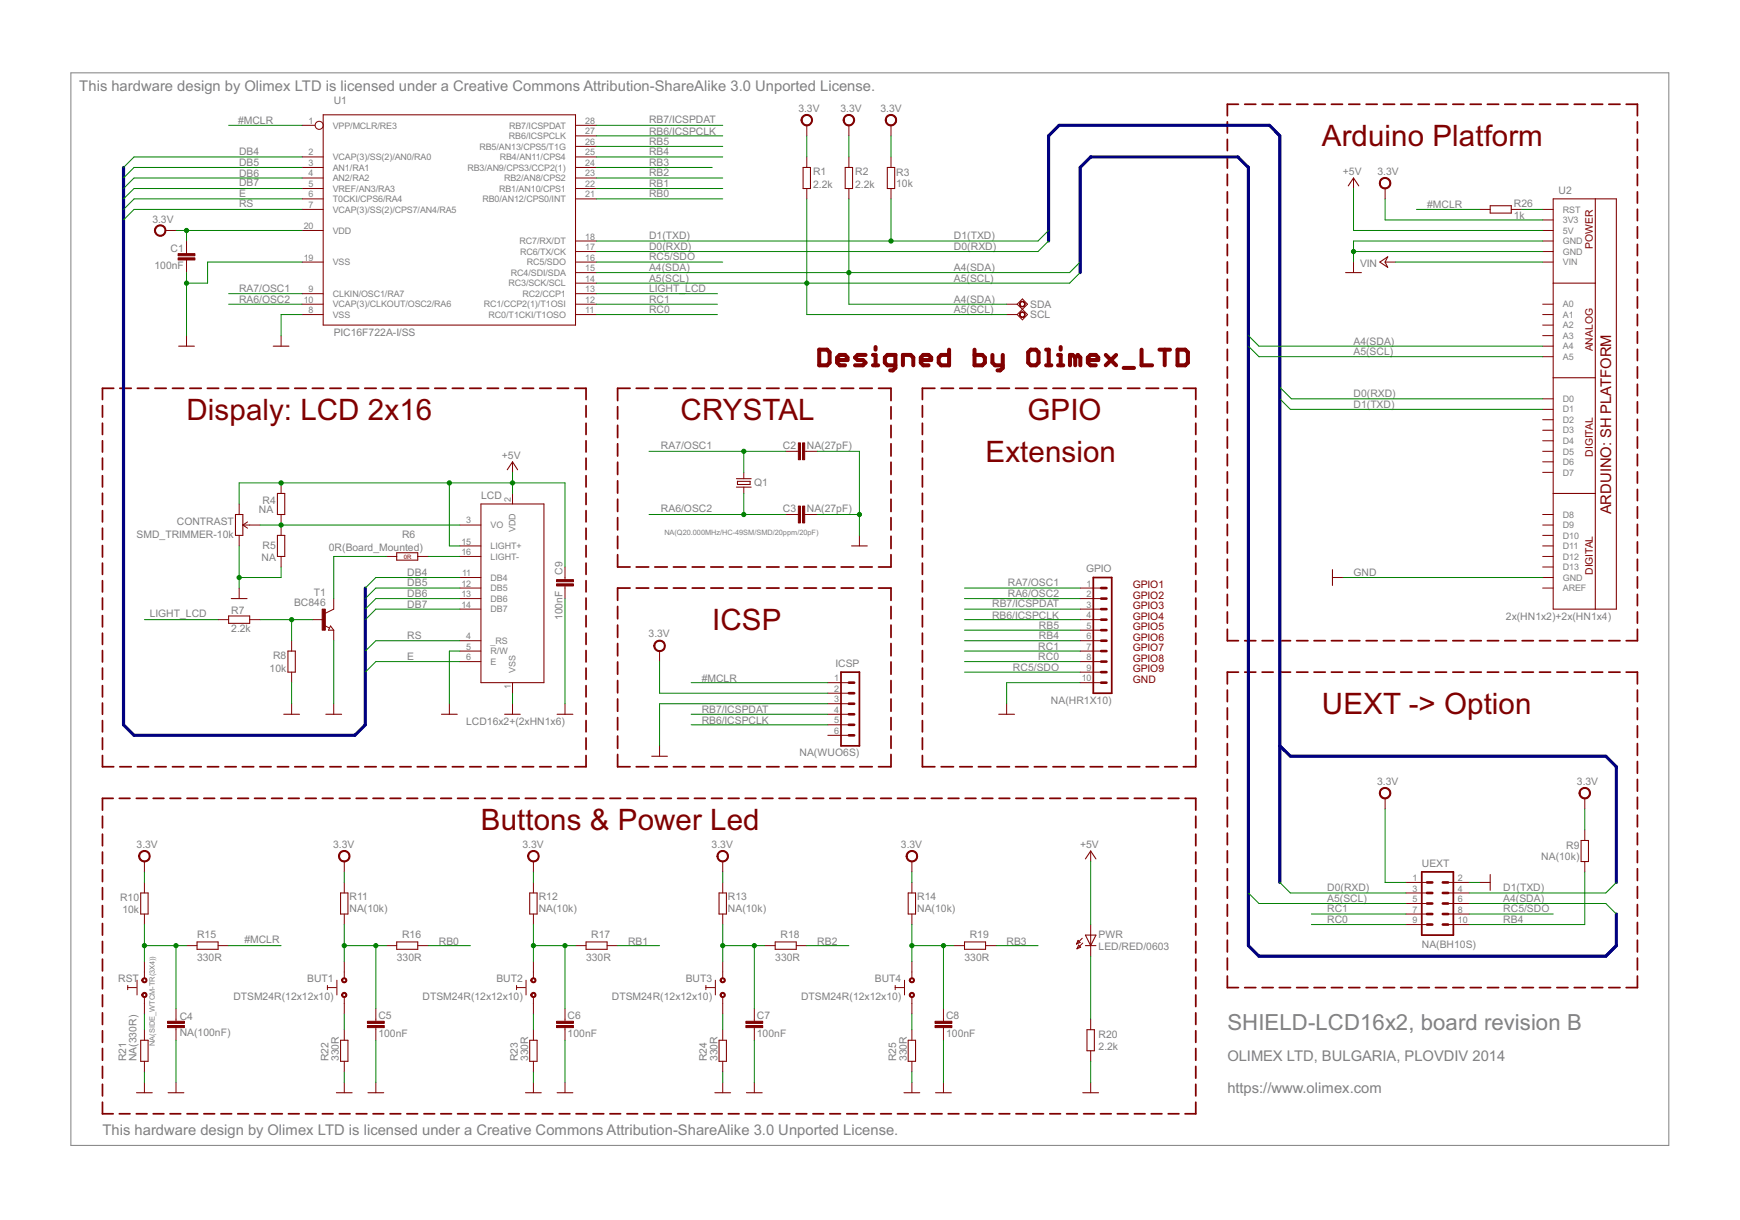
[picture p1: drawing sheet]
<svg xmlns="http://www.w3.org/2000/svg" width="210mm" height="147mm" viewBox="0 0 210 147" stroke-linecap="round" stroke-linejoin="round" font-family="sans-serif">
<path d="M8.6 8.8h192.7v129.3h-192.7z" fill="none" stroke="#808080" stroke-width=".12"/>
<g fill="none" stroke="#800000" stroke-width=".21">
<path d="M148.1 14.7v1.3M148.1 16.8v1.4M148.1 18.9v1.4M149.4 12.6h-1.3v1.3M150.2 12.6h1.3M152.3 12.6h1.3M154.3 12.6h1.4M156.4 12.6h1.4M158.5 12.6h1.4M160.6 12.6h1.3M162.7 12.6h1.3M164.8 12.6h1.3"/>
<path d="M166.9 12.6h1.3M169 12.6h1.3M171.1 12.6h1.3M173.2 12.6h1.3M175.3 12.6h1.3M177.4 12.6h1.3M179.4 12.6h1.4M181.5 12.6h1.4M183.6 12.6h1.4M185.7 12.6h1.3M187.8 12.6h1.3M189.9 12.6h1.3"/>
<path d="M192 12.6h1.3M194.1 12.6h1.3M196.2 12.6h1.3v1.3M197.5 14.7v1.3M197.5 16.8v1.4M197.5 18.9v1.4M148.1 21v1.4M148.1 23.1v1.4M148.1 25.2v1.4M148.1 27.3v1.4M148.1 29.5v1.3M148.1 31.6v1.3"/>
<path d="M148.1 33.7v1.4M148.1 35.8v1.3M148.1 37.9v1.4M197.5 21v1.4M197.5 23.1v1.4M197.5 25.2v1.4M197.5 27.3v1.4M197.5 29.5v1.3M197.5 31.6v1.3M197.5 33.7v1.4M197.5 35.8v1.3M197.5 37.9v1.4"/>
<path d="M12.4 48.9v1.4M12.4 51v1.4M12.4 53.1v1.4M12.4 55.2v1.4M12.4 57.4v1.3M12.4 59.5v1.3M13.7 46.8h-1.3v1.4M14.5 46.8h1.3M16.6 46.8h1.3M18.7 46.8h1.3M20.8 46.8h1.4M22.9 46.8h1.4"/>
<path d="M25 46.8h1.4M27.1 46.8h1.4M29.2 46.8h1.4M31.3 46.8h1.4M33.5 46.8h1.3M35.6 46.8h1.3M37.7 46.8h1.3M39.8 46.8h1.3M41.9 46.8h1.4M44 46.8h1.4M46.1 46.8h1.4M48.2 46.8h1.4"/>
<path d="M50.3 46.8h1.4M52.5 46.8h1.3M54.6 46.8h1.3M56.7 46.8h1.3M58.8 46.8h1.3M60.9 46.8h1.4M63 46.8h1.4M65.1 46.8h1.4M67.2 46.8h1.4M69.3 46.8h1.4v1.4M70.7 48.9v1.4M70.7 51v1.4"/>
<path d="M70.7 53.1v1.4M70.7 55.2v1.4M70.7 57.4v1.3M70.7 59.5v1.3M74.5 49v1.5M74.5 51.3v1.5M74.5 53.5v1.5M74.5 55.7v1.5M74.5 58v1.5M76 46.8h-1.5v1.5M76.8 46.8h1.5M79 46.8h1.5"/>
<path d="M81.2 46.8h1.5M83.5 46.8h1.5M85.7 46.8h1.5M88 46.8h1.5M90.2 46.8h1.5M92.5 46.8h1.5M94.7 46.8h1.5M97 46.8h1.5M99.2 46.8h1.5M101.5 46.8h1.5M103.7 46.8h1.5M106 46.8h1.5v1.5"/>
<path d="M107.5 49v1.5M107.5 51.3v1.5M107.5 53.5v1.5M107.5 55.7v1.5M107.5 58v1.5M111.3 48.9v1.4M111.3 51v1.4M111.3 53.1v1.4M111.3 55.2v1.4M111.3 57.4v1.3M111.3 59.5v1.3M112.8 46.8h-1.5v1.4"/>
<path d="M113.5 46.8h1.5M115.8 46.8h1.5M118 46.8h1.5M120.3 46.8h1.5M122.5 46.8h1.5M124.8 46.8h1.5M127 46.8h1.5M129.3 46.8h1.5M131.5 46.8h1.5M133.8 46.8h1.5M136 46.8h1.5M138.3 46.8h1.5"/>
<path d="M140.5 46.8h1.5M142.7 46.8h1.6v1.4M144.3 48.9v1.4M144.3 51v1.4M144.3 53.1v1.4M144.3 55.2v1.4M144.3 57.4v1.3M144.3 59.5v1.3M148.1 40v1.4M148.1 42.1v1.4M148.1 44.2v1.4M148.1 46.3v1.4"/>
<path d="M148.1 48.5v1.3M148.1 50.6v1.3M148.1 52.7v1.3M148.1 54.8v1.4M148.1 56.9v1.4M148.1 59v1.4M197.5 40v1.4M197.5 42.1v1.4M197.5 44.2v1.4M197.5 46.3v1.4M197.5 48.5v1.3M197.5 50.6v1.3"/>
<path d="M197.5 52.7v1.3M197.5 54.8v1.4M197.5 56.9v1.4M197.5 59v1.4M12.4 61.6v1.3M12.4 63.7v1.3M12.4 65.8v1.4M12.4 67.9v1.4M12.4 70v1.4M12.4 72.1v1.4M12.4 74.2v1.4M12.4 76.3v1.4"/>
<path d="M12.4 78.4v1.4M70.7 61.6v1.3M70.7 63.7v1.3M70.7 65.8v1.4M70.7 67.9v1.4M70.7 70v1.4M70.7 72.1v1.4M70.7 74.2v1.4M70.7 76.3v1.4M70.7 78.4v1.4M74.5 60.2v1.5M74.5 62.4v1.5"/>
<path d="M74.5 64.7v1.4M74.5 66.9v1.5h1.5M74.5 73.1v1.5M74.5 75.4v1.5M74.5 77.6v1.5M74.5 79.8v1.5M76 70.9h-1.5v1.5M76.8 70.9h1.5M76.8 68.4h1.5M79 70.9h1.5M79 68.4h1.5M81.2 70.9h1.5"/>
<path d="M81.2 68.4h1.5M83.5 70.9h1.5M83.5 68.4h1.5M85.7 70.9h1.5M85.7 68.4h1.5M88 70.9h1.5M88 68.4h1.5M90.2 70.9h1.5M90.2 68.4h1.5M92.5 70.9h1.5M92.5 68.4h1.5M94.7 70.9h1.5"/>
<path d="M94.7 68.4h1.5M97 70.9h1.5M97 68.4h1.5M99.2 70.9h1.5M99.2 68.4h1.5M101.5 70.9h1.5M101.5 68.4h1.5M103.7 70.9h1.5M103.7 68.4h1.5M106 70.9h1.5v1.5M107.5 60.2v1.5M107.5 62.4v1.5"/>
<path d="M107.5 64.7v1.4M107.5 66.9v1.5h-1.5M107.5 73.1v1.5M107.5 75.4v1.5M107.5 77.6v1.5M107.5 79.8v1.5M111.3 61.6v1.3M111.3 63.7v1.3M111.3 65.8v1.4M111.3 67.9v1.4M111.3 70v1.4M111.3 72.1v1.4"/>
<path d="M111.3 74.2v1.4M111.3 76.3v1.4M111.3 78.4v1.4M131.9 69.6h2.2v14h-2.2zM144.3 61.6v1.3M144.3 63.7v1.3M144.3 65.8v1.4M144.3 67.9v1.4M144.3 70v1.4M144.3 72.1v1.4M144.3 74.2v1.4M144.3 76.3v1.4"/>
<path d="M144.3 78.4v1.4M148.1 61.1v1.4M148.1 63.2v1.4M148.1 65.3v1.4M148.1 67.4v1.4M148.1 69.6v1.3M148.1 71.7v1.3M148.1 73.8v1.3M148.1 75.9v1.4h1.3M150.2 77.3h1.3M152.3 77.3h1.3M154.3 77.3h1.4"/>
<path d="M156.4 77.3h1.4M158.5 77.3h1.4M160.6 77.3h1.3M162.7 77.3h1.3M164.8 77.3h1.3M166.9 77.3h1.3M169 77.3h1.3M171.1 77.3h1.3M173.2 77.3h1.3M175.3 77.3h1.3M177.4 77.3h1.3M179.4 77.3h1.4"/>
<path d="M181.5 77.3h1.4M183.6 77.3h1.4M185.7 77.3h1.3M187.8 77.3h1.3M189.9 77.3h1.3M192 77.3h1.3M194.1 77.3h1.3M197.5 61.1v1.4M197.5 63.2v1.4M197.5 65.3v1.4M197.5 67.4v1.4M197.5 69.6v1.3"/>
<path d="M197.5 71.7v1.3M197.5 73.8v1.3M197.5 75.9v1.4h-1.3M12.4 91.1v1.4h1.3M12.4 80.6v1.3M12.4 82.7v1.3M12.4 84.8v1.3M12.4 86.9v1.3M12.4 89v1.4M12.4 98.4v1.4M13.7 96.3h-1.3v1.4M14.4 96.3h1.3"/>
<path d="M14.5 92.5h1.3M16.4 96.3h1.3M16.6 92.5h1.3M18.5 96.3h1.3M18.7 92.5h1.3M20.5 96.3h1.3M20.8 92.5h1.4M22.6 96.3h1.3M22.9 92.5h1.4M24.6 96.3h1.3M25 92.5h1.4M26.6 96.3h1.3"/>
<path d="M27.1 92.5h1.4M28.7 96.3h1.3M29.2 92.5h1.4M30.7 96.3h1.3M31.3 92.5h1.4M32.8 96.3h1.3M33.5 92.5h1.3M34.8 96.3h1.3M35.6 92.5h1.3M36.9 96.3h1.2M37.7 92.5h1.3M38.9 96.3h1.3"/>
<path d="M39.8 92.5h1.3M40.9 96.3h1.3M41.9 92.5h1.4M43 96.3h1.3M44 92.5h1.4M45 96.3h1.3M46.1 92.5h1.4M47.1 96.3h1.2M48.2 92.5h1.4M49.1 96.3h1.3M50.3 92.5h1.4M51.1 96.3h1.3"/>
<path d="M52.5 92.5h1.3M53.2 96.3h1.3M54.6 92.5h1.3M55.2 96.3h1.3M56.7 92.5h1.3M57.3 96.3h1.2M58.8 92.5h1.3M59.3 96.3h1.3M60.9 92.5h1.4M61.3 96.3h1.3M63 92.5h1.4M63.4 96.3h1.3"/>
<path d="M65.1 92.5h1.4M65.4 96.3h1.3M67.2 92.5h1.4M67.5 96.3h1.2M69.5 96.3h1.3M70.7 91.1v1.4h-1.4M70.7 80.6v1.3M70.7 82.7v1.3M70.7 84.8v1.3M70.7 86.9v1.3M70.7 89v1.4M71.5 96.3h1.3"/>
<path d="M73.6 96.3h1.3M74.5 91v1.5h1.5M74.5 82.1v1.4M74.5 84.3v1.5M74.5 86.5v1.5M74.5 88.8v1.4M75.6 96.3h1.3M76.8 92.5h1.5M77.7 96.3h1.3M79 92.5h1.5M79.7 96.3h1.3M81.2 92.5h1.5"/>
<path d="M81.7 96.3h1.3M83.5 92.5h1.5M83.8 96.3h1.3M85.7 92.5h1.5M85.8 96.3h1.3M87.9 96.3h1.3M88 92.5h1.5M89.9 96.3h1.3M90.2 92.5h1.5M91.9 96.3h1.3M92.5 92.5h1.5M94 96.3h1.3"/>
<path d="M94.7 92.5h1.5M96 96.3h1.3M97 92.5h1.5M98.1 96.3h1.3M99.2 92.5h1.5M100.1 96.3h1.3M101.5 81h2.2v8.9h-2.2zM101.5 92.5h1.5M102.2 96.3h1.2M103.7 92.5h1.5M104.2 96.3h1.3M106.2 96.3h1.3"/>
<path d="M107.5 91v1.5h-1.5M107.5 82.1v1.4M107.5 84.3v1.5M107.5 86.5v1.5M107.5 88.8v1.4M108.3 96.3h1.3M110.3 96.3h1.3M111.3 91.1v1.4h1.5M111.3 80.6v1.3M111.3 82.7v1.3M111.3 84.8v1.3M111.3 86.9v1.3"/>
<path d="M111.3 89v1.4M112.4 96.3h1.2M113.5 92.5h1.5M114.4 96.3h1.3M115.8 92.5h1.5M116.4 96.3h1.3M118 92.5h1.5M118.5 96.3h1.3M120.3 92.5h1.5M120.5 96.3h1.3M122.5 92.5h1.5M122.6 96.3h1.2"/>
<path d="M124.6 96.3h1.3M124.8 92.5h1.5M126.6 96.3h1.3M127 92.5h1.5M128.7 96.3h1.3M129.3 92.5h1.5M130.7 96.3h1.3M131.5 92.5h1.5M132.8 96.3h1.2M133.8 92.5h1.5M134.8 96.3h1.3M136 92.5h1.5"/>
<path d="M136.8 96.3h1.3M138.3 92.5h1.5M138.9 96.3h1.3M140.5 92.5h1.5M140.9 96.3h1.3M143 96.3h1.3v1.4M144.3 91.1v1.4h-1.6M144.3 80.6v1.3M144.3 82.7v1.3M144.3 84.8v1.3M144.3 86.9v1.3M144.3 89v1.4"/>
<path d="M144.3 98.4v1.4M148.1 83.2v1.4M148.1 85.4v1.4M148.1 87.5v1.4M148.1 89.7v1.4M148.1 91.8v1.4M148.1 94v1.4M148.1 96.1v1.4M148.1 98.3v1.4M149.4 81h-1.3v1.5M150.2 81h1.3M152.3 81h1.3"/>
<path d="M154.3 81h1.4M156.4 81h1.4M158.5 81h1.4M160.6 81h1.3M162.7 81h1.3M164.8 81h1.3M166.9 81h1.3M169 81h1.3M171.1 81h1.3M173.2 81h1.3M175.3 81h1.3M177.4 81h1.3"/>
<path d="M179.4 81h1.4M181.5 81h1.4M183.6 81h1.4M185.7 81h1.3M187.8 81h1.3M189.9 81h1.3M192 81h1.3M194.1 81h1.3M196.2 81h1.3v1.5M197.5 83.2v1.4M197.5 85.4v1.4M197.5 87.5v1.4"/>
<path d="M197.5 89.7v1.4M197.5 91.8v1.4M197.5 94v1.4M197.5 96.1v1.4M197.5 98.3v1.4M12.4 100.6v1.4M12.4 102.7v1.4M12.4 104.9v1.4M12.4 107v1.5M12.4 109.2v1.4M12.4 111.4v1.4M12.4 113.5v1.4"/>
<path d="M12.4 115.7v1.4M12.4 117.8v1.4M12.4 120v1.4M144.3 100.6v1.4M144.3 102.7v1.4M144.3 104.9v1.4M144.3 107v1.5M144.3 109.2v1.4M144.3 111.4v1.4M144.3 113.5v1.4M144.3 115.7v1.4M144.3 117.8v1.4"/>
<path d="M144.3 120v1.4M148.1 100.5v1.4M148.1 102.6v1.4M148.1 104.8v1.4M148.1 106.9v1.4M148.1 109.1v1.4M148.1 111.2v1.4M148.1 113.4v1.4M148.1 115.5v1.4M148.1 117.7v1.4h1.3M150.2 119.1h1.3M152.3 119.1h1.3"/>
<path d="M154.3 119.1h1.4M156.4 119.1h1.4M158.5 119.1h1.4M160.6 119.1h1.3M162.7 119.1h1.3M164.8 119.1h1.3M166.9 119.1h1.3M169 119.1h1.3M171.1 119.1h1.3M171.5 105.1h3.8v7.7h-3.8zM173.2 119.1h1.3M175.3 119.1h1.3"/>
<path d="M177.4 119.1h1.3M179.4 119.1h1.4M181.5 119.1h1.4M183.6 119.1h1.4M185.7 119.1h1.3M187.8 119.1h1.3M189.9 119.1h1.3M192 119.1h1.3M194.1 119.1h1.3M197.5 117.7v1.4h-1.3M197.5 100.5v1.4M197.5 102.6v1.4"/>
<path d="M197.5 104.8v1.4M197.5 106.9v1.4M197.5 109.1v1.4M197.5 111.2v1.4M197.5 113.4v1.4M197.5 115.5v1.4M12.4 122.1v1.4M12.4 124.3v1.4M12.4 126.4v1.4M12.4 128.6v1.4M12.4 130.7v1.4M12.4 132.9v1.4h1.3"/>
<path d="M14.4 134.3h1.3M16.4 134.3h1.3M18.5 134.3h1.3M20.5 134.3h1.3M22.6 134.3h1.3M24.6 134.3h1.3M26.6 134.3h1.3M28.7 134.3h1.3M30.7 134.3h1.3M32.8 134.3h1.3M34.8 134.3h1.3M36.9 134.3h1.2"/>
<path d="M38.9 134.3h1.3M40.9 134.3h1.3M43 134.3h1.3M45 134.3h1.3M47.1 134.3h1.2M49.1 134.3h1.3M51.1 134.3h1.3M53.2 134.3h1.3M55.2 134.3h1.3M57.3 134.3h1.2M59.3 134.3h1.3M61.3 134.3h1.3"/>
<path d="M63.4 134.3h1.3M65.4 134.3h1.3M67.5 134.3h1.2M69.5 134.3h1.3M71.5 134.3h1.3M73.6 134.3h1.3M75.6 134.3h1.3M77.7 134.3h1.3M79.7 134.3h1.3M81.7 134.3h1.3M83.8 134.3h1.3M85.8 134.3h1.3"/>
<path d="M87.9 134.3h1.3M89.9 134.3h1.3M91.9 134.3h1.3M94 134.3h1.3M96 134.3h1.3M98.1 134.3h1.3M100.1 134.3h1.3M102.2 134.3h1.2M104.2 134.3h1.3M106.2 134.3h1.3M108.3 134.3h1.3M110.3 134.3h1.3"/>
<path d="M112.4 134.3h1.2M114.4 134.3h1.3M116.4 134.3h1.3M118.5 134.3h1.3M120.5 134.3h1.3M122.6 134.3h1.2M124.6 134.3h1.3M126.6 134.3h1.3M128.7 134.3h1.3M130.7 134.3h1.3M132.8 134.3h1.2M134.8 134.3h1.3"/>
<path d="M136.8 134.3h1.3M138.9 134.3h1.3M140.9 134.3h1.3M144.3 132.9v1.4h-1.3M144.3 122.1v1.4M144.3 124.3v1.4M144.3 126.4v1.4M144.3 128.6v1.4M144.3 130.7v1.4"/>
</g>
<g fill="none" stroke="#800000" stroke-width=".49">
<path d="M98.8 42.2h1l.3 .3v1.2l-.3 .3h-1zM101 43.4h1.2v-.3l-.3-.3h-.6l-.3 .3v.6l.3 .3h.6M104.4 42.8h-.9l-.4 .3 .4 .3h.6l.3 .3-.3 .3h-1M105.3 44h.6M105.3 42.8h.3v1.2M105.6 41.8v.4M108 44h-.9l-.4-.3v-.6l.4-.3h.9v1.6l-.3 .3h-.3M108.9 44v-1.2h1l.3 .3v.9M111.1 43.4h1.2v-.3l-.3-.3h-.6l-.3 .3v.6l.3 .3h.6M114.5 42.2v1.8h-1l-.3-.3v-.6l.3-.3h1M117.6 42.2v1.8h.9l.3-.3v-.6l-.3-.3h-.9M119.7 42.8v.9l.3 .3h1"/>
<path d="M121 42.8v1.6l-.4 .3h-.3M124 42.5l.4-.3h.6l.3 .3v1.2l-.3 .3h-.6l-.4-.3zM126.2 44h.6M126.2 42.2h.3v1.8M127.6 44h.7M127.6 42.8h.4v1.2M128 41.8v.4M129.7 43.1l-.3-.3h-.3v1.2M129.7 43.1v.9M129.7 43.1l.3-.3 .3 .3v.9M131.2 43.4h1.3v-.3l-.3-.3h-.6l-.4 .3v.6l.4 .3h.6M133.4 42.8l1.2 1.2"/>
<path d="M134.6 42.8l-1.2 1.2M135.6 44.4h1.2M137.7 42.2v1.8h1.3M139.9 42.2h1.2M140.5 42.2v1.8M142 42.2h1l.3 .3v1.2l-.3 .3h-1z"/>
</g>
<g fill="none" stroke="#800000" stroke-width=".13">
<path d="M39 13.8h30.4v25.4h-30.4zM96.9 20.2h.9v2.5h-.9zM102 20.2h.8v2.5h-.8zM107 20.2h.9v2.5h-.9zM162.3 32.9h1.9M162.6 22.4l.7-.9 .6 .9M166.5 31.6l.9-.6-.3 .6 .3 .6zM179.8 24.8h2.5v.9h-2.5zM187.4 24h7.6v49.4h-7.6zM187.4 34.1h5M192.4 24v49.4M21.5 41.7h2"/>
<path d="M33 41.7h1.9M33.5 59.5h.9v2.5h-.9zM61.2 56.6l.6-.9 .6 .9M88.8 58.7h1.8M88.8 57.7h1.8M89 58h1.5v.4h-1.5zM187.4 45.6h5M187.4 59.5h5M27.6 74.3h2.5v.9h-2.5zM27.9 72.2h1.9M28.4 62h.9v2.6h-.9zM33.5 64.6h.9v2.5h-.9z"/>
<path d="M34.7 78.5h.9v2.5h-.9zM47.9 66.7h2.5v.8h-2.5zM58 60.8h7.6v21.5h-7.6zM102.7 65.8h1.9M160.7 68.7v1.9M34.2 86.1h1.9M39.3 86.1h1.9M53.3 86.1h1.9M60.9 86.1h1.9M67.2 86.1h1.9M78.6 91.2h1.9M120.5 86.1h1.9"/>
<path d="M17 107.7h.9v2.5h-.9zM23.8 113.6h2.5v.9h-2.5zM41.1 107.7h.9v2.5h-.9zM47.9 113.6h2.5v.9h-2.5zM63.9 107.7h.9v2.5h-.9zM70.7 113.6h2.5v.9h-2.5zM86.7 107.7h.9v2.5h-.9zM93.5 113.6h2.6v.9h-2.6zM109.6 107.7h.8v2.5h-.8zM116.4 113.6h2.5v.9h-2.5zM130.9 112.8h1.3l-.6 1.2zM130.9 114h1.3"/>
<path d="M130.9 103.6l.7-1 .6 1M179.8 105.5v1.9M190.7 101.3h.9v2.6h-.9zM16.5 131.8h1.9M17 125.4h.9v2.6h-.9zM20.3 131.8h1.9M40.6 131.8h1.9M41.1 125.4h.9v2.6h-.9zM44.4 131.8h1.9M63.4 131.8h1.9M63.9 125.4h.9v2.6h-.9zM67.2 131.8h1.9"/>
<path d="M86.2 131.8h1.9M86.7 125.4h.9v2.6h-.9zM90 131.8h1.9M109.1 131.8h1.9M109.6 125.4h.8v2.6h-.8zM112.9 131.8h1.9M130.6 131.8h1.9M131.1 124.2h.9v2.5h-.9z"/>
</g>
<g fill="none" stroke="#800000" stroke-width=".12">
<path d="M36.4 15.1h1.6M36.4 18.9h2.6M69.4 15.1h2.6M69.4 18.9h2.6M69.4 17.7h2.6M69.4 16.4h2.6M97.3 15.1v1.3M97.3 18.9v1.3M102.4 15.1v1.3M102.4 18.9v1.3M107.5 15.1v1.3M107.5 18.9v1.3"/>
<path d="M20 27.8h1.2M22.5 29.1v1.5M22.5 31.3v1.6M36.4 31.6h2.6M36.4 36.7h2.6M36.4 37.9h2.6M36.4 25.3h2.6M36.4 27.8h2.6M36.4 20.2h2.6M36.4 21.5h2.6M36.4 22.7h2.6M36.4 24h2.6"/>
<path d="M36.4 35.4h2.6M69.4 31.6h2.6M69.4 36.7h2.6M69.4 37.9h2.6M69.4 29.1h2.6M69.4 30.3h2.6M69.4 20.2h2.6M69.4 21.5h2.6M69.4 22.7h2.6M69.4 24h2.6M69.4 35.4h2.6M69.4 34.1h2.6"/>
<path d="M69.4 32.9h2.6M97.3 22.7v1.3M102.4 22.7v1.3M107.5 22.7v1.3M121.4 36.7h1.3M121.4 37.9h1.3M122.7 36.7l.6-.7 .7 .7-1.3 1.2M122.7 36.7l1.3 1.2-.7 .7-.6-.7M163.3 21.5v1.2M163.3 31.6v1.3M167.1 31.6h1.3M167.1 22.7v1.3"/>
<path d="M178.5 25.3h1.3M182.3 25.3h1.3M186.1 31.6h1.3M186.1 36.7h1.3M186.1 37.9h1.3M186.1 39.2h1.3M186.1 25.3h1.3M186.1 26.5h1.3M186.1 27.8h1.3M186.1 29.1h1.3M186.1 30.3h1.3M22.5 40.5v1.2"/>
<path d="M33.9 40.5v1.2M33.9 58.2v1.3M61.8 55.7v1.3M61.8 59.5v1.3M89.7 57v.7M89.7 58.7v.8M94.8 54.4h1.5M97.1 54.4h1.5M186.1 40.5h1.3M186.1 41.7h1.3M186.1 43h1.3M186.1 48.1h1.3"/>
<path d="M186.1 49.4h1.3M186.1 50.6h1.3M186.1 51.9h1.3M186.1 53.1h1.3M186.1 54.4h1.3M186.1 55.7h1.3M186.1 57h1.3M26.3 74.7h1.3M28.9 60.8v1.2M28.9 64.6v1.2M28.9 70.9v1.3M29.3 63.3h2.1"/>
<path d="M29.3 63.3l.6 .4M29.9 62.9l-.6 .4M30.1 74.7h1.3M33.9 62v2.6M33.9 67.1v1.3M35.2 77.3v1.2M37.7 74.7h1.3M39.1 75.4l.7 .3M39.9 75.5l.4 .5h-.7zM40.3 72.2v1.2l-1.1 .6M40.3 76v1.3M46.6 67.1h1.3"/>
<path d="M50.4 67.1h1.3M55.5 69.6h2.5M55.5 63.3h2.5M55.5 65.8h2.5M55.5 67.1h2.5M55.5 70.9h2.5M55.5 77.3h2.5M55.5 78.5h2.5M55.5 79.8h2.5M55.5 72.2h2.5M55.5 73.4h2.5M68.2 68.4v1.5"/>
<path d="M68.2 70.7v1.5M79.6 78.5v1.3M94.8 62h1.5M97.1 62h1.5M103.7 64.6v1.2M130.3 70.9h2.5M130.3 76h2.5M130.3 74.7h2.5M130.3 77.3h2.5M130.3 78.5h2.5M130.3 79.8h2.5M130.3 72.2h2.5"/>
<path d="M130.3 73.4h2.5M160.7 69.6h1.3M186.1 69.6h1.3M186.1 62h1.3M186.1 63.3h1.3M186.1 64.6h1.3M186.1 65.8h1.3M186.1 67.1h1.3M186.1 68.4h1.3M186.1 70.9h1.3M35.2 81v1.3M35.2 84.9v1.2"/>
<path d="M40.3 84.9v1.2M54.2 84.9v1.2M61.8 82.3v1.3M61.8 84.9v1.2M68.2 84.9v1.2M79.6 89.9v1.3M99.9 82.3h2.5M99.9 83.6h2.5M99.9 84.9h2.5M99.9 86.1h2.5M99.9 87.4h2.5M99.9 88.7h2.5"/>
<path d="M121.4 84.9v1.2M130.3 82.3h2.5M130.3 81h2.5M167.1 96.3v1.2M191.2 96.3v1.2M15.4 119.1h1.1M15.4 118.8v.5M16.5 118.2v1.8M17.4 103.9v1.2M17.4 106.4v1.3M17.4 110.2v1.3M17.4 115.9v2"/>
<path d="M22.5 114h1.3M26.3 114h1.3M39.5 119.1h1.1M39.5 118.8v.5M40.6 118.2v1.8M41.5 103.9v1.2M41.5 106.4v1.3M41.5 110.2v1.3M41.5 115.9v2M46.6 114h1.3M50.4 114h1.3M62.3 119.1h1.1"/>
<path d="M62.3 118.8v.5M63.5 118.2v1.8M64.3 103.9v1.2M64.3 106.4v1.3M64.3 110.2v1.3M64.3 115.9v2M69.4 114h1.3M73.2 114h1.3M85.2 119.1h1M85.2 118.8v.5M86.3 118.2v1.8M87.2 103.9v1.2"/>
<path d="M87.2 106.4v1.3M87.2 110.2v1.3M87.2 115.9v2M92.3 114h1.2M96.1 114h1.2M108 119.1h1.1M108 118.8v.5M109.1 118.2v1.8M110 103.9v1.2M110 106.4v1.3M110 110.2v1.3M110 115.9v2"/>
<path d="M115.1 114h1.3M118.9 114h1.3M130 113.4l.3 .2-.4 .2zM130.1 114l.3 .2-.5 .2zM130.6 113.1l-.7 .7M130.6 113.7l-.7 .7M131.6 102.6v1.3M131.6 111.5v3.8M169.6 106.4h2.5M169.6 107.7h2.5M169.6 108.9h2.5M169.6 110.2h2.5"/>
<path d="M169.6 111.5h2.5M174.7 106.4h2.5M174.7 107.7h2.5M174.7 108.9h2.5M174.7 110.2h2.5M174.7 111.5h2.5M178.5 106.4h1.3M191.2 100.1v1.2M191.2 103.9v1.2M17.4 120.2v2.1M17.4 124.2v1.2M17.4 128v1.2"/>
<path d="M17.4 130.5v1.3M21.2 121.6v1.5M21.2 123.9v1.5M21.2 130.5v1.3M41.5 120.2v2.1M41.5 124.2v1.2M41.5 128v1.2M41.5 130.5v1.3M45.3 121.6v1.5M45.3 123.9v1.5M45.3 130.5v1.3M64.3 120.2v2.1"/>
<path d="M64.3 124.2v1.2M64.3 128v1.2M64.3 130.5v1.3M68.2 121.6v1.5M68.2 123.9v1.5M68.2 130.5v1.3M87.2 120.2v2.1M87.2 124.2v1.2M87.2 128v1.2M87.2 130.5v1.3M91 121.6v1.5M91 123.9v1.5"/>
<path d="M91 130.5v1.3M110 120.2v2.1M110 124.2v1.2M110 128v1.2M110 130.5v1.3M113.8 121.6v1.5M113.8 123.9v1.5M113.8 130.5v1.3M131.6 122.9v1.3M131.6 126.7v1.3M131.6 130.5v1.3"/>
<circle cx="38.5" cy="15.1" r=".49"/>
</g>
<g fill="#800000" stroke="#800000" stroke-width=".12">
<path d="M20.2 123.7h2v.2h-2z"/>
<path d="M20.2 123.1h2v.3h-2z"/>
<path d="M44.3 123.7h2.1v.2h-2.1z"/>
<path d="M44.3 123.1h2.1v.3h-2.1z"/>
<path d="M38.9 73.4h.3v2.6h-.3z"/>
<path d="M21.5 30.6h2v.2h-2z"/>
<path d="M21.5 31.1h2v.2h-2z"/>
<path d="M96.8 61h.3v2.1h-.3z"/>
<path d="M96.3 61h.3v2.1h-.3z"/>
<path d="M96.8 53.4h.3v2h-.3z"/>
<path d="M96.3 53.4h.3v2h-.3z"/>
<path d="M67.1 123.7h2.1v.2h-2.1z"/>
<path d="M67.1 123.1h2.1v.3h-2.1z"/>
<path d="M90 123.7h2v.2h-2z"/>
<path d="M90 123.1h2v.3h-2z"/>
<path d="M112.8 123.7h2v.2h-2z"/>
<path d="M112.8 123.1h2v.3h-2z"/>
<path d="M67.1 69.9h2.1v.2h-2.1z"/>
<path d="M67.1 70.4h2.1v.3h-2.1z"/>
</g>
<g fill="#800000" stroke="#800000" stroke-width=".12">
<path d="M123.1 36.4a.36 .36 0 0 1 .6 .1 .36 .36 0 0 1-.3 .5 .36 .36 0 0 1-.4-.3 .28 .28 0 0 1 .4-.3 .28 .28 0 0 1 .1 .4 .28 .28 0 0 1-.4 0l-.1-.1z" fill-rule="evenodd"/>
<path d="M123.1 37.7a.35 .35 0 0 1 .6 .1 .35 .35 0 0 1-.3 .5 .35 .35 0 0 1-.4-.4 .28 .28 0 0 1 .4-.2 .28 .28 0 0 1 .1 .4 .28 .28 0 0 1-.4 0l-.1-.2z" fill-rule="evenodd"/>
<path d="M41.4 119.7a.32 .32 0 0 1 .4 .1 .32 .32 0 0 1-.2 .5 .32 .32 0 0 1-.4-.3h.1a.19 .19 0 0 1 .3-.2 .19 .19 0 0 1 .1 .3 .19 .19 0 0 1-.3 0l-.1-.1h-.1z" fill-rule="evenodd"/>
<path d="M41.3 118a.32 .32 0 0 1 .5 0 .32 .32 0 0 1-.2 .5 .32 .32 0 0 1-.4-.3h.1a.19 .19 0 0 1 .3-.2 .19 .19 0 0 1 .1 .3 .19 .19 0 0 1-.3 .1l-.1-.2h-.1z" fill-rule="evenodd"/>
<path d="M17.1 118a.32 .32 0 0 1 .6 0 .32 .32 0 0 1-.2 .5 .32 .32 0 0 1-.4-.3h.1a.19 .19 0 0 1 .3-.2 .2 .2 0 0 1 0 .4 .2 .2 0 0 1-.3-.2h-.1z" fill-rule="evenodd"/>
<path d="M17.1 119.8a.32 .32 0 0 1 .6 0 .32 .32 0 0 1-.2 .5 .32 .32 0 0 1-.4-.3h.1a.19 .19 0 0 1 .3-.2 .19 .19 0 0 1 0 .3 .2 .2 0 0 1-.3-.1h-.1z" fill-rule="evenodd"/>
<path d="M79 77.4a.7 .7 0 0 1 1.2 .1 .7 .7 0 0 1-.4 1.1 .7 .7 0 0 1-.9-.7h.1a.58 .58 0 0 1 .8-.6 .58 .58 0 0 1 .2 1 .58 .58 0 0 1-1-.2v-.2h-.1z" fill-rule="evenodd"/>
<path d="M166.5 21.6a.7 .7 0 0 1 1.2 .1 .7 .7 0 0 1-.4 1 .7 .7 0 0 1-.9-.6h.1a.58 .58 0 0 1 .9-.5 .58 .58 0 0 1 .1 1 .58 .58 0 0 1-1-.3v-.2h-.1z" fill-rule="evenodd"/>
<path d="M96.8 14a.7 .7 0 0 1 1.1 .1 .7 .7 0 0 1-.4 1.1 .7 .7 0 0 1-.9-.7h.2a.57 .57 0 0 1 .7-.6 .57 .57 0 0 1 .2 1 .57 .57 0 0 1-.9-.2v-.2h-.2z" fill-rule="evenodd"/>
<path d="M101.9 14a.7 .7 0 0 1 1.1 .1 .7 .7 0 0 1-.4 1.1 .7 .7 0 0 1-.9-.7h.1a.56 .56 0 0 1 .8-.6 .56 .56 0 0 1 .2 .9 .56 .56 0 0 1-.9-.1l-.1-.2h-.1z" fill-rule="evenodd"/>
<path d="M41 102.8a.7 .7 0 0 1 1.1 .1 .7 .7 0 0 1-.4 1 .7 .7 0 0 1-.9-.6h.2a.57 .57 0 0 1 .7-.6 .57 .57 0 0 1 .2 .9 .57 .57 0 0 1-.9-.2v-.1h-.2z" fill-rule="evenodd"/>
<path d="M18.8 27.3a.7 .7 0 0 1 1.1 .1 .7 .7 0 0 1-.4 1.1 .7 .7 0 0 1-.9-.7h.2a.57 .57 0 0 1 .7-.6 .57 .57 0 0 1 .2 1 .57 .57 0 0 1-.9-.2v-.2h-.2z" fill-rule="evenodd"/>
<path d="M166.5 95.2a.7 .7 0 0 1 1.2 0 .7 .7 0 0 1-.4 1.1 .7 .7 0 0 1-.9-.7h.1a.57 .57 0 0 1 .8-.4 .57 .57 0 0 1 .2 .9 .57 .57 0 0 1-1-.3v-.2h-.1z" fill-rule="evenodd"/>
<path d="M190.6 95.2a.7 .7 0 0 1 1.2 .1 .7 .7 0 0 1-.4 1 .7 .7 0 0 1-.9-.7h.1a.56 .56 0 0 1 .8-.5 .56 .56 0 0 1 .2 .9 .56 .56 0 0 1-1-.2v-.2h-.1z" fill-rule="evenodd"/>
<path d="M106.9 14a.7 .7 0 0 1 1.2 .1 .7 .7 0 0 1-.4 1 .7 .7 0 0 1-.9-.6h.1a.57 .57 0 0 1 .8-.5 .57 .57 0 0 1 .2 1 .57 .57 0 0 1-1-.3v-.2h-.1z" fill-rule="evenodd"/>
<path d="M16.9 102.8a.7 .7 0 0 1 1.1 .1 .7 .7 0 0 1-.4 1 .7 .7 0 0 1-.9-.6h.1a.58 .58 0 0 1 .8-.6 .58 .58 0 0 1 .2 .9 .58 .58 0 0 1-.9-.2l-.1-.1h-.1z" fill-rule="evenodd"/>
<path d="M64.1 119.8a.32 .32 0 0 1 .5 0 .32 .32 0 0 1-.2 .5 .32 .32 0 0 1-.4-.3h.2a.19 .19 0 0 1 .2-.2 .19 .19 0 0 1 .1 .3 .2 .2 0 0 1-.3-.1h-.2z" fill-rule="evenodd"/>
<path d="M64.1 118a.32 .32 0 0 1 .5 0 .32 .32 0 0 1-.2 .5 .32 .32 0 0 1-.4-.3h.2a.19 .19 0 0 1 .2-.2 .21 .21 0 0 1 .1 .4 .2 .2 0 0 1-.3-.2h-.2z" fill-rule="evenodd"/>
<path d="M63.8 102.8a.7 .7 0 0 1 1.1 .1 .7 .7 0 0 1-.3 1 .7 .7 0 0 1-1-.6h.2a.58 .58 0 0 1 .8-.6 .58 .58 0 0 1 .2 .9 .58 .58 0 0 1-1-.2v-.1h-.2z" fill-rule="evenodd"/>
<path d="M87 119.7a.32 .32 0 0 1 .5 .1 .32 .32 0 0 1-.2 .5 .32 .32 0 0 1-.4-.3h.1a.19 .19 0 0 1 .2-.2 .19 .19 0 0 1 .2 .3 .19 .19 0 0 1-.3 0l-.1-.1h-.1z" fill-rule="evenodd"/>
<path d="M86.9 118a.32 .32 0 0 1 .5 0 .32 .32 0 0 1-.1 .5 .32 .32 0 0 1-.4-.3h.1a.19 .19 0 0 1 .2-.2 .19 .19 0 0 1 .2 .3 .19 .19 0 0 1-.3 .1l-.1-.2h-.1z" fill-rule="evenodd"/>
<path d="M86.7 102.8a.7 .7 0 0 1 1.1 .1 .7 .7 0 0 1-.4 1 .7 .7 0 0 1-.9-.6h.1a.57 .57 0 0 1 .8-.6 .57 .57 0 0 1 .2 .9 .57 .57 0 0 1-.9-.2l-.1-.1h-.1z" fill-rule="evenodd"/>
<path d="M109.7 119.8a.32 .32 0 0 1 .5 0 .32 .32 0 0 1-.1 .5 .32 .32 0 0 1-.4-.3h.1a.19 .19 0 0 1 .3-.2 .19 .19 0 0 1 0 .3 .2 .2 0 0 1-.3-.1h-.1z" fill-rule="evenodd"/>
<path d="M109.7 118a.32 .32 0 0 1 .5 0 .32 .32 0 0 1-.1 .5 .32 .32 0 0 1-.4-.3h.1a.19 .19 0 0 1 .3-.2 .2 .2 0 0 1 0 .4 .2 .2 0 0 1-.3-.2h-.1z" fill-rule="evenodd"/>
<path d="M109.5 102.8a.7 .7 0 0 1 1.1 .1 .7 .7 0 0 1-.4 1 .7 .7 0 0 1-.9-.6h.1a.58 .58 0 0 1 .8-.6 .58 .58 0 0 1 .2 .9 .58 .58 0 0 1-.9-.2l-.1-.1h-.1z" fill-rule="evenodd"/>
</g>
<g fill="none" stroke="#800000" stroke-width=".32">
<path d="M132.8 73.4h.7M132.8 72.2h.7M132.8 70.9h.7M132.8 76h.7M132.8 74.7h.7M132.8 77.3h.7M132.8 78.5h.7M132.8 79.8h.7M102.4 84.9h.6M102.4 83.6h.6M102.4 82.3h.6M102.4 87.4h.6"/>
<path d="M102.4 86.1h.6M102.4 88.7h.6M132.8 82.3h.7M132.8 81h.7M172.1 111.5h.7M172.1 110.2h.7M172.1 108.9h.7M172.1 107.7h.7M172.1 106.4h.7M174.1 111.5h.6M174.1 110.2h.6M174.1 108.9h.6"/>
<path d="M174.1 107.7h.6M174.1 106.4h.6"/>
</g>
<path d="M14.9 20.2v67.2l1.3 1.3h26.6l1.3-1.3v-16.5M126.5 29.1v-12.7l1.3-1.3h25.3l1.3 1.3v90M130.3 32.9v-12.7l1.3-1.3h17.7l1.3 1.3v93.8l1.3 1.3h41.8l1.3-1.3v-3.8M154.4 89.9l1.3 1.3h38l1.3 1.3v13.9" fill="none" stroke="#000080" stroke-width=".38"/>
<g fill="none" stroke="#008000" stroke-width=".12">
<path d="M27.6 15.1h8.8M36.4 18.9h-20.2l-1.3 1.3M72 16.4h15.2M72 15.1h15.2M72 18.9h15.2M72 17.7h15.2M97.3 16.4v2.5M102.4 16.4v2.5M107.5 16.4v2.5M21.2 27.8h15.2M22.5 27.8v1.3M22.5 32.9v7.6"/>
<path d="M27.6 36.7h8.8M27.6 35.4h8.8M36.4 37.9h-2.5v2.6M36.4 31.6h-11.4v2.5h-2.5M36.4 25.3h-20.2l-1.3 1.2M36.4 20.2h-20.2l-1.3 1.3M36.4 21.5h-20.2l-1.3 1.2M36.4 22.7h-20.2l-1.3 1.3M36.4 24h-20.2l-1.3 1.3M72 31.6h15.2M72 37.9h14.6M72 36.7h14.6"/>
<path d="M72 20.2h13.9M72 21.5h15.2M72 22.7h15.2M72 35.4h14.6M72 24h15.2M97.3 24v13.9h24.1M102.4 24v12.7h19M107.5 24v5.1M126.5 29.1l-1.3 1.2h-53.2M126.5 27.8l-1.3 1.3h-53.2M130.3 32.9l-1.3 1.2h-57M130.3 31.6l-1.3 1.3h-57"/>
<path d="M163.3 30.3h22.8M163.3 22.7v5.1h22.8M167.1 24v2.5h19M168.4 31.6h17.7M170.9 25.3h7.6M183.6 25.3h2.5M186.1 29.1h-22.8v2.5M54.2 58.2v7.6h1.3M61.8 57v2.5M78.3 54.4h16.5M89.7 54.4v2.6M89.7 59.5v2.5"/>
<path d="M98.6 54.4h5.1v10.2M150.6 40.5l1.3 1.2h34.2M150.6 41.7l1.3 1.3h34.2M154.4 48.1l1.3 1.3h30.4M154.4 46.7l1.4 1.4h30.3M17.4 74.7h8.9M28.9 60.8v-2.6h39.3v10.2M28.9 65.8v5.1M31.4 74.7h6.3M31.4 63.3h24.1M33.9 68.4v1.2h-5M35.2 74.7v2.6"/>
<path d="M40.3 77.3v7.6M46.6 67.1h-6.3v5.1M51.7 67.1h3.8M55.5 69.6h-10.2l-1.2 1.3M55.5 78.5h-1.3v6.4M55.5 73.4h-10.2l-1.2 1.3M55.5 70.9h-10.2l-1.2 1.3M55.5 72.2h-10.2l-1.2 1.2M55.5 77.3h-10.2l-1.2 1.2M55.5 79.8h-10.2l-1.2 1.2M68.2 72.2v12.7M78.3 62h16.5"/>
<path d="M79.6 79.8v3.8h20.3M98.6 62h5.1M116.4 78.5h13.9M116.4 74.7h13.9M116.4 73.4h13.9M116.4 70.9h13.9M116.4 72.2h13.9M116.4 77.3h13.9M116.4 79.8h13.9M116.4 76h13.9M162 69.6h24.1M35.2 82.3v2.6"/>
<path d="M61.8 83.6v1.3M83.4 82.3h16.5M83.4 87.4h16.5M83.4 86.1h16.5M99.9 84.9h-20.3v5M116.4 81h13.9M130.3 82.3h-8.9v2.6M167.1 97.5v8.9h2.5M191.2 97.5v2.6M17.4 105.1v1.3M17.4 111.5v4.4M17.4 114h5.1"/>
<path d="M21.2 114v7.6M27.6 114h6.3M41.5 105.1v1.3M41.5 111.5v4.4M41.5 114h5.1M45.3 114v7.6M51.7 114h5M64.3 105.1v1.3M64.3 111.5v4.4M64.3 114h5.1M68.2 114v7.6M74.5 114h5.1"/>
<path d="M87.2 105.1v1.3M87.2 111.5v4.4M87.2 114h5.1M91 114v7.6M97.3 114h5.1M110 105.1v1.3M110 111.5v4.4M110 114h5.1M113.8 114v7.6M120.2 114h5M131.6 103.9v7.6M131.6 115.3v7.6"/>
<path d="M150.6 107.7l1.3 1.2h17.7M154.4 106.4l1.3 1.3h13.9M158.2 111.5h11.4M158.2 110.2h11.4M177.2 106.4h1.3M177.2 108.9h16.5l1.3 1.3M177.2 110.2h10.2M191.2 105.1v6.4h-14M195 106.4l-1.3 1.3h-16.5M17.4 122.3v1.9M17.4 129.2v1.3M21.2 125.4v5.1"/>
<path d="M41.5 122.3v1.9M41.5 129.2v1.3M45.3 125.4v5.1M64.3 122.3v1.9M64.3 129.2v1.3M68.2 125.4v5.1M87.2 122.3v1.9M87.2 129.2v1.3M91 125.4v5.1M110 122.3v1.9M110 129.2v1.3M113.8 125.4v5.1"/>
<path d="M131.6 128v2.5"/>
</g>
<g fill="#008000" stroke="#008000" stroke-width=".12">
<circle cx="163.3" cy="30.3" r=".25"/>
<circle cx="28.9" cy="69.6" r=".25"/>
<circle cx="22.5" cy="34.1" r=".25"/>
<circle cx="103.7" cy="62" r=".25"/>
<circle cx="22.5" cy="27.8" r=".25"/>
<circle cx="102.4" cy="32.9" r=".25"/>
<circle cx="97.3" cy="34.1" r=".25"/>
<circle cx="107.5" cy="29.1" r=".25"/>
<circle cx="33.9" cy="58.2" r=".25"/>
<circle cx="54.2" cy="58.2" r=".25"/>
<circle cx="61.8" cy="58.2" r=".25"/>
<circle cx="35.2" cy="74.7" r=".25"/>
<circle cx="89.7" cy="54.4" r=".25"/>
<circle cx="89.7" cy="62" r=".25"/>
<circle cx="17.4" cy="114" r=".25"/>
<circle cx="21.2" cy="114" r=".25"/>
<circle cx="45.3" cy="114" r=".25"/>
<circle cx="41.5" cy="114" r=".25"/>
<circle cx="68.2" cy="114" r=".25"/>
<circle cx="64.3" cy="114" r=".25"/>
<circle cx="91" cy="114" r=".25"/>
<circle cx="87.2" cy="114" r=".25"/>
<circle cx="113.8" cy="114" r=".25"/>
<circle cx="110" cy="114" r=".25"/>
<circle cx="33.9" cy="63.3" r=".25"/>
</g>
<g font-size="4" fill="#800000">
<text x="159.5" y="17.7">Arduino Platform</text>
<text x="22.5" y="50.6">Dispaly: LCD 2x16</text>
<text x="82.1" y="50.6">CRYSTAL</text>
<text x="124" y="50.6">GPIO</text>
<text x="118.9" y="55.7">Extension</text>
<text x="85.9" y="76">ICSP</text>
<text x="159.5" y="86.1">UEXT -&gt; Option</text>
<text x="58" y="100.1">Buttons &amp; Power Led</text>
</g>
<text font-size="3" fill="#808080" x="148.1" y="124.2">SHIELD-LCD16x2, board revision B</text>
<g font-size="2" fill="#808080">
<text x="9.6" y="10.9">This hardware design by Olimex LTD is licensed under a Creative Commons Attribution-ShareAlike 3.0 Unported License.</text>
<text x="148.1" y="128">OLIMEX LTD, BULGARIA, PLOVDIV 2014</text>
<text x="148.1" y="131.8">https://www.olimex.com</text>
<text x="12.4" y="136.8">This hardware design by Olimex LTD is licensed under a Creative Commons Attribution-ShareAlike 3.0 Unported License.</text>
</g>
<text font-size="2" fill="#800000" x="194.3" y="62" transform="rotate(-90 194.3 62)">ARDUINO: SH PLATFORM</text>
<g font-size="1.4" fill="#808080">
<text x="28.7" y="14.9">#MCLR</text>
<text x="40.3" y="12.6">U1</text>
<text x="78.3" y="16.3">RB6/ICSPCLK</text>
<text x="78.3" y="14.9">RB7/ICSPDAT</text>
<text x="78.3" y="17.5">RB5</text>
<text x="96.3" y="13.5">3.3V</text>
<text x="101.4" y="13.5">3.3V</text>
<text x="106.2" y="13.5">3.3V</text>
<text x="28.8" y="18.7">DB4</text>
<text x="28.8" y="20.1">DB5</text>
<text x="28.8" y="21.3">DB6</text>
<text x="28.8" y="22.5">DB7</text>
<text x="28.8" y="23.7">E</text>
<text x="78.3" y="23.8">RB0</text>
<text x="78.3" y="20">RB3</text>
<text x="78.3" y="21.3">RB2</text>
<text x="78.3" y="22.5">RB1</text>
<text x="78.3" y="18.7">RB4</text>
<text x="98.1" y="22.7">2.2k</text>
<text x="98.1" y="21.1">R1</text>
<text x="103.2" y="22.7">2.2k</text>
<text x="103.2" y="21.1">R2</text>
<text x="108.1" y="22.6">10k</text>
<text x="108.1" y="21.2">R3</text>
<text x="162" y="21.1">+5V</text>
<text x="166.2" y="21.1">3.3V</text>
<text x="188" y="23.4">U2</text>
<text x="18.4" y="26.8">3.3V</text>
<text x="28.8" y="25">RS</text>
<text x="78.3" y="28.9">D1(TXD)</text>
<text x="115.1" y="28.9">D1(TXD)</text>
<text x="172.2" y="25.1">#MCLR</text>
<text x="182.6" y="26.5">1k</text>
<text x="182.6" y="24.9">R26</text>
<text x="18.6" y="32.5">100nF</text>
<text x="20.6" y="30.3">C1</text>
<text x="28.8" y="35.2">RA7/OSC1</text>
<text x="78.3" y="32.7">A4(SDA)</text>
<text x="78.3" y="33.9">A5(SCL)</text>
<text x="78.3" y="30.1">D0(RXD)</text>
<text x="78.3" y="35.2">LIGHT_LCD</text>
<text x="78.3" y="31.4">RC5/SDO</text>
<text x="115.1" y="32.7">A4(SDA)</text>
<text x="115.1" y="33.9">A5(SCL)</text>
<text x="115.1" y="30.1">D0(RXD)</text>
<text x="164.1" y="32.2">VIN</text>
<text x="28.8" y="36.5">RA6/OSC2</text>
<text x="40.3" y="40.5">PIC16F722A-I/SS</text>
<text x="78.3" y="36.5">RC1</text>
<text x="78.3" y="37.7">RC0</text>
<text x="115.1" y="36.5">A4(SDA)</text>
<text x="115.1" y="37.7">A5(SCL)</text>
<text x="124.3" y="37.1">SDA</text>
<text x="124.3" y="38.4">SCL</text>
<text x="163.3" y="41.6">A4(SDA)</text>
<text x="163.3" y="42.8">A5(SCL)</text>
<text x="163.3" y="47.9">D0(RXD)</text>
<text x="163.3" y="49.2">D1(TXD)</text>
<text x="60.5" y="55.4">+5V</text>
<text x="79.7" y="54.2">RA7/OSC1</text>
<text x="91" y="58.5">Q1</text>
<text x="94.5" y="54.1">C2</text>
<text x="97.3" y="54.1">NA(27pF)</text>
<text x="16.5" y="64.8">SMD_TRIMMER-10k</text>
<text x="21.3" y="63.3">CONTRAST</text>
<text x="31.2" y="61.9">NA</text>
<text x="31.7" y="60.8">R4</text>
<text x="48.5" y="64.9">R6</text>
<text x="58" y="60.1">LCD</text>
<text x="79.7" y="61.8">RA6/OSC2</text>
<text x="94.5" y="61.7">C3</text>
<text x="97.3" y="61.7">NA(27pF)</text>
<text x="31.5" y="67.6">NA</text>
<text x="31.7" y="66.2">R5</text>
<text x="37.8" y="71.9">T1</text>
<text x="39.7" y="66.5">0R(Board_Mounted)</text>
<text x="49.1" y="69.4">DB4</text>
<text x="49.1" y="70.7">DB5</text>
<text x="49.1" y="72">DB6</text>
<text x="67.8" y="69.3" transform="rotate(-90 67.8 69.3)">C9</text>
<text x="121.6" y="70.7">RA7/OSC1</text>
<text x="121.6" y="72">RA6/OSC2</text>
<text x="131" y="69">GPIO</text>
<text x="163.3" y="69.4">GND</text>
<text x="18.1" y="74.4">LIGHT_LCD</text>
<text x="27.9" y="76.2">2.2k</text>
<text x="27.9" y="74.1">R7</text>
<text x="35.5" y="73.1">BC846</text>
<text x="49.1" y="73.3">DB7</text>
<text x="49.1" y="77.1">RS</text>
<text x="67.8" y="74.8" transform="rotate(-90 67.8 74.8)">100nF</text>
<text x="78.2" y="76.9">3.3V</text>
<text x="119.7" y="74.6">RB6/ICSPCLK</text>
<text x="119.7" y="73.2">RB7/ICSPDAT</text>
<text x="125.3" y="75.8">RB5</text>
<text x="125.3" y="77.1">RB4</text>
<text x="181.7" y="74.7">2x(HN1x2)+2x(HN1x4)</text>
<text x="32.5" y="81">10k</text>
<text x="32.9" y="79.5">R8</text>
<text x="49.1" y="79.6">E</text>
<text x="84.6" y="82.2">#MCLR</text>
<text x="100.8" y="80.4">ICSP</text>
<text x="122.2" y="80.9">RC5/SDO</text>
<text x="125.2" y="78.3">RC1</text>
<text x="125.2" y="79.6">RC0</text>
<text x="56.2" y="87.4">LCD16x2+(2xHN1x6)</text>
<text x="84.6" y="87.3">RB6/ICSPCLK</text>
<text x="84.6" y="86">RB7/ICSPDAT</text>
<text x="126.8" y="84.9">NA(HR1X10)</text>
<text x="96.5" y="91.2">NA(WUO6S)</text>
<text x="166.1" y="94.7">3.3V</text>
<text x="190.2" y="94.7">3.3V</text>
<text x="16.5" y="102.3">3.3V</text>
<text x="40.2" y="102.2">3.3V</text>
<text x="63" y="102.2">3.3V</text>
<text x="85.9" y="102.2">3.3V</text>
<text x="108.7" y="102.2">3.3V</text>
<text x="130.3" y="102.3">+5V</text>
<text x="160.1" y="107.5">D0(RXD)</text>
<text x="171.5" y="104.5">UEXT</text>
<text x="181.3" y="107.5">D1(TXD)</text>
<text x="185.9" y="103.8">NA(10k)</text>
<text x="188.9" y="102.3">R9</text>
<text x="14.5" y="108.7">R10</text>
<text x="14.8" y="110.1">10k</text>
<text x="23.8" y="113.1">R15</text>
<text x="29.5" y="113.7">#MCLR</text>
<text x="42.2" y="110">NA(10k)</text>
<text x="42.2" y="108.5">R11</text>
<text x="48.5" y="113.1">R16</text>
<text x="52.9" y="113.9">RB0</text>
<text x="65" y="110">NA(10k)</text>
<text x="65" y="108.5">R12</text>
<text x="71.3" y="113.1">R17</text>
<text x="75.8" y="113.9">RB1</text>
<text x="87.8" y="110">NA(10k)</text>
<text x="87.8" y="108.5">R13</text>
<text x="94.2" y="113.1">R18</text>
<text x="98.6" y="113.9">RB2</text>
<text x="110.6" y="110">NA(10k)</text>
<text x="110.6" y="108.5">R14</text>
<text x="117" y="113.1">R19</text>
<text x="121.4" y="113.9">RB3</text>
<text x="132.5" y="113.1">PWR</text>
<text x="160.1" y="108.8">A5(SCL)</text>
<text x="160.1" y="110">RC1</text>
<text x="160.1" y="111.3">RC0</text>
<text x="181.3" y="108.8">A4(SDA)</text>
<text x="181.3" y="111.3">RB4</text>
<text x="181.3" y="110">RC5/SDO</text>
<text x="14.3" y="118.5">RST</text>
<text x="23.8" y="115.9">330R</text>
<text x="37.1" y="118.5">BUT1</text>
<text x="47.9" y="115.9">330R</text>
<text x="59.9" y="118.5">BUT2</text>
<text x="70.7" y="115.9">330R</text>
<text x="82.7" y="118.5">BUT3</text>
<text x="93.5" y="115.9">330R</text>
<text x="105.5" y="118.5">BUT4</text>
<text x="116.4" y="115.9">330R</text>
<text x="132.5" y="114.6">LED/RED/0603</text>
<text x="171.5" y="114.3">NA(BH10S)</text>
<text x="21.7" y="124.9">NA(100nF)</text>
<text x="21.7" y="123">C4</text>
<text x="28.2" y="120.6">DTSM24R(12x12x10)</text>
<text x="45.6" y="125.1">100nF</text>
<text x="45.6" y="122.9">C5</text>
<text x="51" y="120.6">DTSM24R(12x12x10)</text>
<text x="68.5" y="125.1">100nF</text>
<text x="68.5" y="122.9">C6</text>
<text x="73.8" y="120.6">DTSM24R(12x12x10)</text>
<text x="91.3" y="125.1">100nF</text>
<text x="91.3" y="122.9">C7</text>
<text x="96.6" y="120.6">DTSM24R(12x12x10)</text>
<text x="114.1" y="125.1">100nF</text>
<text x="114.1" y="122.9">C8</text>
<text x="132.5" y="125.1">R20</text>
<text x="15.2" y="128" transform="rotate(-90 15.2 128)">R21</text>
<text x="16.5" y="128" transform="rotate(-90 16.5 128)">NA(330R)</text>
<text x="39.6" y="128" transform="rotate(-90 39.6 128)">R22</text>
<text x="40.9" y="128" transform="rotate(-90 40.9 128)">330R</text>
<text x="62.5" y="128" transform="rotate(-90 62.5 128)">R23</text>
<text x="63.7" y="128" transform="rotate(-90 63.7 128)">330R</text>
<text x="85.3" y="128" transform="rotate(-90 85.3 128)">R24</text>
<text x="86.5" y="128" transform="rotate(-90 86.5 128)">330R</text>
<text x="108.1" y="128" transform="rotate(-90 108.1 128)">R25</text>
<text x="109.4" y="128" transform="rotate(-90 109.4 128)">330R</text>
<text x="132.5" y="126.6">2.2k</text>
</g>
<g font-size="1.4" fill="#800000">
<text x="192.1" y="30" transform="rotate(-90 192.1 30)">POWER</text>
<text x="192.1" y="42.4" transform="rotate(-90 192.1 42.4)">ANALOG</text>
<text x="192.1" y="55.1" transform="rotate(-90 192.1 55.1)">DIGITAL</text>
<text x="136.6" y="70.9">GPIO1</text>
<text x="192.1" y="69.3" transform="rotate(-90 192.1 69.3)">DIGITAL</text>
<text x="136.6" y="72.2">GPIO2</text>
<text x="136.6" y="73.4">GPIO3</text>
<text x="136.6" y="74.7">GPIO4</text>
<text x="136.6" y="76">GPIO5</text>
<text x="136.6" y="77.2">GPIO6</text>
<text x="136.6" y="78.5">GPIO7</text>
<text x="136.6" y="79.8">GPIO8</text>
<text x="136.6" y="81.1">GPIO9</text>
<text x="136.6" y="82.3">GND</text>
</g>
<g font-size="1.2" fill="#808080">
<text x="37.2" y="14.9">1</text>
<text x="40.2" y="15.5">VPP/MCLR/RE3</text>
<text x="61.4" y="16.8">RB6/ICSPCLK</text>
<text x="61.4" y="15.5">RB7/ICSPDAT</text>
<text x="70.6" y="17.5">26</text>
<text x="70.6" y="16.2">27</text>
<text x="70.6" y="14.9">28</text>
<text x="37.2" y="18.7">2</text>
<text x="37.2" y="20">3</text>
<text x="37.2" y="21.3">4</text>
<text x="37.2" y="22.5">5</text>
<text x="37.2" y="23.8">6</text>
<text x="40.2" y="19.3">VCAP(3)/SS(2)/AN0/RA0</text>
<text x="40.2" y="20.6">AN1/RA1</text>
<text x="40.2" y="21.8">AN2/RA2</text>
<text x="40.2" y="23.1">VREF/AN3/RA3</text>
<text x="56.4" y="20.6">RB3/AN9/CPS3/CCP2(1)</text>
<text x="57.8" y="18">RB5/AN13/CPS5/T1G</text>
<text x="60.2" y="23.1">RB1/AN10/CPS1</text>
<text x="60.3" y="19.3">RB4/AN11/CPS4</text>
<text x="60.8" y="21.8">RB2/AN8/CPS2</text>
<text x="70.6" y="23.8">21</text>
<text x="70.6" y="22.5">22</text>
<text x="70.6" y="21.3">23</text>
<text x="70.6" y="20">24</text>
<text x="70.6" y="18.7">25</text>
<text x="36.6" y="27.6">20</text>
<text x="37.2" y="25.1">7</text>
<text x="40.2" y="24.4">T0CKI/CPS6/RA4</text>
<text x="40.2" y="25.6">VCAP(3)/SS(2)/CPS7/AN4/RA5</text>
<text x="40.2" y="28.2">VDD</text>
<text x="58.2" y="24.4">RB0/AN12/CPS0/INT</text>
<text x="62.7" y="29.4">RC7/RX/DT</text>
<text x="70.6" y="28.9">18</text>
<text x="188.5" y="25.6">RST</text>
<text x="188.5" y="26.9">3V3</text>
<text x="188.5" y="28.2">5V</text>
<text x="188.5" y="29.4">GND</text>
<text x="36.6" y="31.4">19</text>
<text x="37.2" y="35.2">9</text>
<text x="40.2" y="32">VSS</text>
<text x="40.2" y="35.8">CLKIN/OSC1/RA7</text>
<text x="61.3" y="34.5">RC3/SCK/SCL</text>
<text x="61.6" y="33.2">RC4/SDI/SDA</text>
<text x="62.7" y="30.7">RC6/TX/CK</text>
<text x="63" y="35.8">RC2/CCP1</text>
<text x="63.6" y="32">RC5/SDO</text>
<text x="70.6" y="35.2">13</text>
<text x="70.6" y="34">14</text>
<text x="70.6" y="32.7">15</text>
<text x="70.6" y="31.4">16</text>
<text x="70.6" y="30.2">17</text>
<text x="188.5" y="30.7">GND</text>
<text x="188.5" y="32">VIN</text>
<text x="36.6" y="36.5">10</text>
<text x="37.2" y="37.8">8</text>
<text x="40.2" y="37.1">VCAP(3)/CLKOUT/OSC2/RA6</text>
<text x="40.2" y="38.3">VSS</text>
<text x="58.4" y="37.1">RC1/CCP2(1)/T1OSI</text>
<text x="58.9" y="38.3">RC0/T1CKI/T1OSO</text>
<text x="70.6" y="37.8">11</text>
<text x="70.6" y="36.5">12</text>
<text x="188.5" y="37.1">A0</text>
<text x="188.5" y="38.3">A1</text>
<text x="188.5" y="39.6">A2</text>
<text x="188.5" y="40.9">A3</text>
<text x="188.5" y="42.1">A4</text>
<text x="188.5" y="43.4">A5</text>
<text x="188.5" y="48.5">D0</text>
<text x="188.5" y="49.7">D1</text>
<text x="188.5" y="51">D2</text>
<text x="188.5" y="52.3">D3</text>
<text x="188.5" y="53.5">D4</text>
<text x="188.5" y="54.8">D5</text>
<text x="188.5" y="56.1">D6</text>
<text x="188.5" y="57.3">D7</text>
<text x="55.7" y="65.7">15</text>
<text x="56.3" y="63.1">3</text>
<text x="59.2" y="63.7">VO</text>
<text x="61.6" y="60.6" transform="rotate(-90 61.6 60.6)">2</text>
<text x="62.2" y="64.2" transform="rotate(-90 62.2 64.2)">VDD</text>
<text x="188.5" y="62.4">D8</text>
<text x="188.5" y="63.7">D9</text>
<text x="188.5" y="64.9">D10</text>
<text x="55.7" y="70.7">12</text>
<text x="55.7" y="72">13</text>
<text x="55.7" y="66.9">16</text>
<text x="55.7" y="69.5">11</text>
<text x="59.2" y="70">DB4</text>
<text x="59.2" y="71.3">DB5</text>
<text x="59.2" y="66.2">LIGHT+</text>
<text x="59.2" y="67.5">LIGHT-</text>
<text x="131.1" y="70.7">1</text>
<text x="131.1" y="72">2</text>
<text x="188.5" y="66.2">D11</text>
<text x="188.5" y="67.5">D12</text>
<text x="188.5" y="68.8">D13</text>
<text x="188.5" y="70">GND</text>
<text x="188.5" y="71.3">AREF</text>
<text x="55.7" y="73.3">14</text>
<text x="56.3" y="77.1">4</text>
<text x="59.2" y="77.6">_RS</text>
<text x="59.2" y="72.6">DB6</text>
<text x="59.2" y="73.8">DB7</text>
<text x="131.1" y="73.3">3</text>
<text x="131.1" y="74.5">4</text>
<text x="131.1" y="75.8">5</text>
<text x="131.1" y="77.1">6</text>
<text x="56.3" y="78.3">5</text>
<text x="56.3" y="79.6">6</text>
<text x="59.2" y="78.9">R/W</text>
<text x="59.2" y="80.2">E</text>
<text x="61.6" y="83.1" transform="rotate(-90 61.6 83.1)">1</text>
<text x="62.2" y="81.2" transform="rotate(-90 62.2 81.2)">VSS</text>
<text x="100.6" y="82.1">1</text>
<text x="100.6" y="83.4">2</text>
<text x="130.5" y="82.1">10</text>
<text x="131.1" y="78.3">7</text>
<text x="131.1" y="79.6">8</text>
<text x="131.1" y="80.9">9</text>
<text x="100.6" y="84.7">3</text>
<text x="100.6" y="85.9">4</text>
<text x="100.6" y="87.2">5</text>
<text x="100.6" y="88.5">6</text>
<text x="170.4" y="106.2">1</text>
<text x="170.4" y="107.5">3</text>
<text x="175.9" y="106.2">2</text>
<text x="175.9" y="107.5">4</text>
<text x="170.4" y="108.8">5</text>
<text x="170.4" y="110">7</text>
<text x="170.4" y="111.3">9</text>
<text x="175.9" y="108.8">6</text>
<text x="175.9" y="110">8</text>
<text x="175.9" y="111.3">10</text>
</g>
<g font-size="1" fill="#808080">
<text x="80.1" y="64.5">NA(Q20.000MHz/HC-49SM/SMD/20ppm/20pF)</text>
<text x="18.7" y="126.1" transform="rotate(-90 18.7 126.1)">NA(SIDE_WTCM-TR(3X4))</text>
</g>
<text font-size=".8" fill="#800000" x="48.7" y="67.4">0R</text>
</svg>
